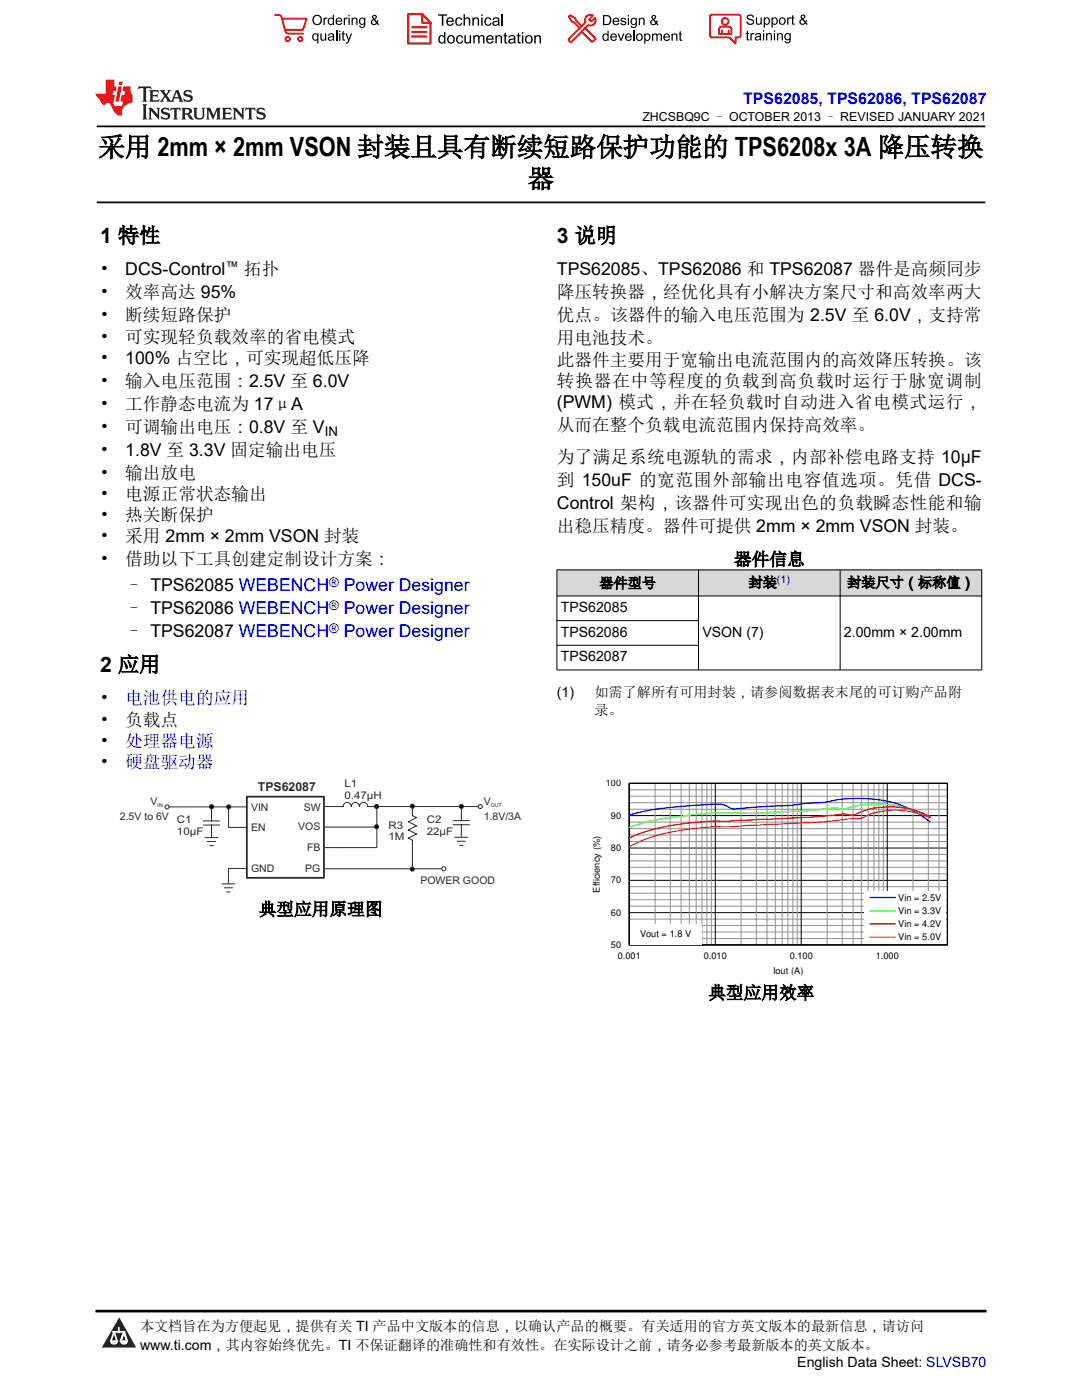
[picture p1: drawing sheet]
<svg xmlns="http://www.w3.org/2000/svg" width="216mm" height="279mm" viewBox="0 0 216 279" stroke-linecap="round" stroke-linejoin="round" font-family="sans-serif">
<path d="M19.3 25.2h177.3M19.3 40.4h177.3" fill="none" stroke="#000" stroke-width=".35"/>
<g fill="#d8d8d8">
<path d="M111.1 113.7h84.8v5.2h-84.8z" fill-rule="evenodd"/>
<path d="M111.2 113.8h28.1v5.1h-28.1z" fill-rule="evenodd"/>
<path d="M139.4 113.8h28.2v5.1h-28.2z" fill-rule="evenodd"/>
<path d="M167.7 113.8h28.1v5.1h-28.1z" fill-rule="evenodd"/>
</g>
<path d="M111.1 113.7h84.9M111.1 118.9h84.9M111.1 113.7v20.1M139.4 113.7v20.1M167.6 113.7v20.1M195.9 113.7v20.1M111.1 123.9h28.3M111.1 133.7h84.9M111.1 128.8h28.3" fill="none" stroke="#000" stroke-width=".2"/>
<path d="M49.3 159h15.3v16.2h-15.3z" fill-rule="evenodd" fill="#fff"/>
<path d="M49.3 159h15.3v16.2h-15.3z" fill="none" stroke="#2b292a" stroke-width=".35"/>
<g fill="none" stroke="#2b292a" stroke-width=".2">
<path d="M33.7 161h15.6M40.6 163.8h3.2M40.6 164.7h3.2M40.9 167.2h2.6M41.4 167.9h1.6M41.9 168.8h.7M42.2 161.4v2.4M42.2 164.7v2.4M44.3 176.4h2.6M44.8 177.2h1.6M45.2 178h.7M45.6 161v4.1h3.7"/>
<path d="M49.2 173.3h-3.6v3.1M64.8 161h3.7a.82 .82 0 0 1 .8-.9 .82 .82 0 0 1 .8 .9 .82 .82 0 0 1 .8-.9 .82 .82 0 0 1 .8 .9 .82 .82 0 0 1 .9-.9 .82 .82 0 0 1 .8 .9h22M64.8 165.1h10.3M64.8 173.4h23.4M75.2 160.9v8.3h-10.4M82.3 161.1v1.7l.8 .4-1.6 .8 1.6 .8-1.6 .8 1.6 .9-1.6 .8 .8 .4v5.7M90.4 163.8h3.3M90.4 164.6h3.3M90.8 167.1h2.5M91.2 167.9h1.7M91.7 168.7h.7M92.1 161.3v2.5"/>
<path d="M92.1 164.6v2.5"/>
<circle cx="33.3" cy="161" r=".41"/>
<circle cx="42.2" cy="161" r=".41"/>
<circle cx="45.6" cy="161" r=".41"/>
<circle cx="75.1" cy="165" r=".41"/>
<circle cx="75.1" cy="161" r=".41"/>
<circle cx="82.3" cy="173.4" r=".41"/>
<circle cx="82.3" cy="160.9" r=".41"/>
<circle cx="88.5" cy="173.4" r=".41"/>
<circle cx="92.1" cy="160.9" r=".41"/>
<circle cx="95.8" cy="161" r=".41"/>
</g>
<g fill="#000">
<circle cx="42.2" cy="161" r=".41"/>
<circle cx="45.6" cy="161" r=".41"/>
<circle cx="75.1" cy="165" r=".41"/>
<circle cx="75.1" cy="161" r=".41"/>
<circle cx="82.3" cy="173.4" r=".41"/>
<circle cx="82.3" cy="160.9" r=".41"/>
<circle cx="92.1" cy="160.9" r=".41"/>
</g>
<g fill="none" stroke="#919191" stroke-width=".2">
<path d="M125.6 158.9h63.4M125.6 157.6h63.4M130.7 156.3v32.3M133.7 156.3v32.3M135.9 156.3v32.3M137.6 156.3v32.3M138.9 156.3v32.3M140.1 156.3v32.3M141 156.3v32.3M141.9 156.3v32.3M147.9 156.3v32.3M150.9 156.3v32.3"/>
<path d="M153 156.3v32.3M154.7 156.3v32.3M156.1 156.3v32.3M157.2 156.3v32.3M158.2 156.3v32.3M159.1 156.3v32.3M165 156.3v32.3M168.1 156.3v32.3M170.2 156.3v32.3M171.9 156.3v32.3M173.2 156.3v32.3M174.4 156.3v32.3"/>
<path d="M175.4 156.3v32.3M176.3 156.3v32.3M182.2 156.3v32.3M185.2 156.3v32.3M187.4 156.3v32.3M189 156.3v32.3M125.6 179.6h63.4M125.6 178.3h63.4M125.6 177h63.4M125.6 174.4h63.4M125.6 173.1h63.4M125.6 171.8h63.4"/>
<path d="M125.6 170.5h63.4M125.6 167.9h63.4M125.6 166.6h63.4M125.6 165.4h63.4M125.6 164.1h63.4M125.6 161.5h63.4M125.6 160.2h63.4M125.6 187.3h63.4M125.6 186h63.4M125.6 184.7h63.4M125.6 183.4h63.4M125.6 180.8h63.4"/>
</g>
<path d="M125.6 156.3h63.4M142.7 156.3v32.3M159.9 156.3v32.3M177 156.3v32.3M125.6 175.7h63.4M125.6 169.2h63.4M125.6 162.8h63.4M125.6 182.1h63.4" fill="none" stroke="#000" stroke-width=".2"/>
<path d="M125.6 156.3h63.4v32.3h-63.4zM125.6 156.3v32.3h63.4" fill="none" stroke="#000" stroke-width=".25"/>
<path d="M125.5 162.7l.1-.1a80.7 80.7 0 0 1 16.7-2.1 4.8 4.8 0 0 1 3.5 .8l.8 .2 7.3-.6a46.3 46.3 0 0 0 7.7-.6l2.6-.2a28.6 28.6 0 0 1 15.9 .7 20.8 20.8 0 0 1 5.5 3.2" fill="none" stroke="#00f" stroke-width=".25"/>
<path d="M185.6 163.2a21.5 21.5 0 0 0-17.1-1.7 27.6 27.6 0 0 0-6.5 .2l-8.1 .4a53.2 53.2 0 0 1-8.2 .1l-3.4 .1-9 .9-4.3 .9-3.5 1.1" fill="none" stroke="#01ff00" stroke-width=".25"/>
<path d="M185.6 163a17.3 17.3 0 0 0-15.4-.3 8.7 8.7 0 0 0-4.3 0l-4.3 .4-8.2 .4-8.5 .4h-3l-5.6 .5-4.7 .8a27.2 27.2 0 0 0-6.1 2.1" fill="none" stroke="#f00" stroke-width=".25"/>
<path d="M185.6 163.2a16 16 0 0 0-12.7-.4l-.3 .2a9.1 9.1 0 0 1-3.3 .4l-6 .7-13.7 .6a44 44 0 0 1-7.3 .3l-5.6 .6-4.3 .8a26.1 26.1 0 0 0-6.9 2.6" fill="none" stroke="#ff6500" stroke-width=".25"/>
<path d="M172.5 177.8h16.3v10.5h-16.3z" fill-rule="evenodd" fill="#fff"/>
<path d="M173.6 179.1h5.1" fill="none" stroke="#00f" stroke-width=".25"/>
<path d="M173.6 181.8h5.1" fill="none" stroke="#01ff00" stroke-width=".25"/>
<path d="M173.6 184.4h5.1" fill="none" stroke="#f00" stroke-width=".25"/>
<path d="M173.6 187h5.1" fill="none" stroke="#ff6500" stroke-width=".25"/>
<path d="M111.9 155.6h80v39.1h-80z" fill="none" stroke="#fefefe" stroke-width=".2" stroke-dasharray=".3 .1" stroke-linecap="butt"/>
<g fill="#fff">
<path d="M125.8 184.4h14.2v4h-14.2z" fill-rule="evenodd"/>
<path d="M0 0h215.9v23.8h-215.9z" fill-rule="evenodd"/>
</g>
<path d="M27.7 17.3l-.2 .6 .5-.3h.6v.1v2.2l-.2 .4h1l-.2-.4v-2.2v-.1h.5l.5 .3-.1-.6zM29.8 18l.2 .4v1.5l-.2 .4h1.9l.1-.6a1.08 1.08 0 0 1-1.3 .2v-.7h.6l.4 .2v-.6l-.4 .2h-.6v-.6l.2-.1a1 1 0 0 1 1 .2l-.1-.5zM31.8 18l1 1.1-1 1.2h.9l-.2-.2 .4-.7 .5 .7-.2 .2h1.6l-.2-.2 .1-.4h1l.1 .4-.1 .2h.9l-.2-.3-.8-2h-.5l-1 2.2-.8-1.1 .9-1.1h-.8l.2 .2-.5 .6-.3-.6 .1-.2zM35.2 18.4l.4 1h-.8zM36.8 18.1a.65 .65 0 0 0-.2 .7 .65 .65 0 0 0 .6 .5l.7 .1 .1 .3a.79 .79 0 0 1-.7 .4 .79 .79 0 0 1-.7-.5l.1 .7 .2-.1a.93 .93 0 0 0 1.1 .1 .93 .93 0 0 0 .4-1 1.46 1.46 0 0 0-1.2-.6l-.1-.3a1.09 1.09 0 0 1 1.2 .2l-.2-.6-.1 .1-.6-.2zM28.4 20.8l.2 .4v2.3l-.2 .3h1l-.2-.3v-2.3l.2-.4zM29.6 21.5l.2 .4v1.6l-.2 .3h.8l-.3-.3v-1.4l1.7 1.8v-2l.2-.4h-.8l.2 .2 .1 1.1-1.2-1.3zM32.3 21.7a.65 .65 0 0 0-.2 .7 .65 .65 0 0 0 .7 .4l.6 .2 .1 .2a.79 .79 0 0 1-.7 .4 .79 .79 0 0 1-.7-.5l.1 .7 .2-.1a.93 .93 0 0 0 1.1 .1 .93 .93 0 0 0 .4-.9 1.46 1.46 0 0 0-1.2-.6l-.1-.4a1.09 1.09 0 0 1 1.2 .2l-.2-.6-.1 .1-.6-.1zM34.1 21.5l-.1 .7a.63 .63 0 0 1 .7-.4l.1 1.7-.3 .3h1l-.2-.3v-1.7a.66 .66 0 0 1 .8 .4l-.1-.7zM36.2 21.5l.2 .4v1.6l-.2 .3h.9l-.2-.2v-.7h.5l.1 .2a.79 .79 0 0 0 1.2 .6l-1-.9a.61 .61 0 0 0 .6-.6 .61 .61 0 0 0-.5-.6zM36.9 21.8h.2a.47 .47 0 0 1 .5 .1 .47 .47 0 0 1 .1 .5l-.2 .2h-.6zM38.5 21.5l.2 .2a2.27 2.27 0 0 0 .4 2 1.04 1.04 0 0 0 1.7-.7v-1.3l.2-.2h-.8l.2 .4v1.1a.6 .6 0 0 1-.6 .6 .6 .6 0 0 1-.6-.6v-1.1l.3-.4zM41.1 21.5l.2 .4v1.6l-.2 .3h.7l-.2-.3v-1.5l.9 1.9 .8-1.9v1.5l-.2 .3h1l-.3-.3v-1.6l.3-.4h-.8l-.7 1.5-.7-1.5zM44.3 21.5l.2 .4v1.6l-.2 .3h1.9l.1-.5a1.09 1.09 0 0 1-1.3 .1v-.6h.6l.4 .1v-.6l-.4 .2h-.6v-.6l.2-.1a1.01 1.01 0 0 1 1 .3l-.1-.6zM46.4 21.5l.3 .4v1.6l-.3 .3h.8l-.2-.3v-1.4l1.6 1.8v-2l.2-.4h-.7l.2 .2v1.1l-1.2-1.3zM49 21.5l-.1 .7a.63 .63 0 0 1 .8-.4v1.7l-.3 .3h1l-.2-.3v-1.7a.66 .66 0 0 1 .8 .4l-.1-.7zM51.4 21.7a.65 .65 0 0 0-.2 .7 .65 .65 0 0 0 .6 .4l.6 .2 .2 .2a.79 .79 0 0 1-.8 .4 .79 .79 0 0 1-.6-.5l.1 .7 .2-.1a.93 .93 0 0 0 1 .1 .93 .93 0 0 0 .5-.9 1.46 1.46 0 0 0-1.3-.6l-.1-.4a1.09 1.09 0 0 1 1.3 .2l-.2-.6-.2 .1-.5-.1z" fill="#231f20"/>
<path d="M21.1 15.9v2.8h-2.1l.1 .3 .9 1a.95 .95 0 0 0 .9 .9 .59 .59 0 0 1 .6-.4 .59 .59 0 0 1 .5 .4l.4 .8a1.59 1.59 0 0 0 2.1 1.3 1.61 1.61 0 0 1 1-2.2l1-.4-.1-1.5a1.59 1.59 0 0 1-.4-1.6h-1.4l-.2 .9h.5l-.1 .8h-.5l-.2 1v.2l.4 .1-.2 .9h-.6a.73 .73 0 0 1-1.1-.7l.3-1.5h-.5l.2-.8h.5l.2-.9h-.5v-1.4zM23.6 17.3l-.6 3h.7l.6-3zM23.8 16.3l-.1 .7h.7l.1-.7z" fill="#ed1c24"/>
<g fill="#000">
<path d="M62.3 4a1 1 0 0 1 2 0 1 1 0 0 1-2 0zM62.8 3.4a.78 .78 0 0 0-.1 1.1 .78 .78 0 0 0 1.1 .1 .78 .78 0 0 0 .1-1.1 .78 .78 0 0 0-1.1-.1z" fill-rule="evenodd"/>
<path d="M62.5 6.8l.4-.2 .4 .3v-.2h.2v2h-.2v-.7a.68 .68 0 0 1-.9-.1 .68 .68 0 0 1 0-.9zM62.6 7a.51 .51 0 0 0-.1 .6 .51 .51 0 0 0 .7 .2 .51 .51 0 0 0 .1-.7 .51 .51 0 0 0-.7-.1z" fill-rule="evenodd"/>
<path d="M64.5 3.5h.3v.3l.1-.3h.3l.1 .1-.1 .2a.32 .32 0 0 0-.3 0 .32 .32 0 0 0-.1 .4v.8h-.3z" fill-rule="evenodd"/>
<path d="M63.9 6.7h.3v.8a.36 .36 0 0 0 .3 .4 .36 .36 0 0 0 .4-.5v-.7h.2v1.4h-.2v-.2a.51 .51 0 0 1-.6 .2 .51 .51 0 0 1-.4-.5z" fill-rule="evenodd"/>
<path d="M65.6 3.7l.4-.2 .4 .2v-.7h.3v2h-.3v-.2a.7 .7 0 0 1-1-.1 .7 .7 0 0 1 .2-1zM65.8 3.8a.51 .51 0 0 0-.1 .7 .51 .51 0 0 0 .6 .2 .51 .51 0 0 0 .1-.7 .51 .51 0 0 0-.6-.2z" fill-rule="evenodd"/>
<path d="M65.6 6.8a.66 .66 0 0 1 .8-.1 .66 .66 0 0 1 .3 .8v.6h-.2l-.1-.2a.52 .52 0 0 1-.7 .2 .52 .52 0 0 1-.2-.6l.3-.2a.42 .42 0 0 0 .6-.3l-.3-.2-.3 .1-.1 .2h-.3zM65.7 7.6a.35 .35 0 0 0 .3 .4 .35 .35 0 0 0 .4-.4v-.2z" fill-rule="evenodd"/>
<path d="M67.7 6.1h.2v.3h-.2zM67.7 6.7h.2v1.4h-.2z" fill-rule="evenodd"/>
<path d="M67.1 3.7a.68 .68 0 0 1 .9-.1 .68 .68 0 0 1 .3 .7h-1.1a.42 .42 0 0 0 .3 .5 .42 .42 0 0 0 .5-.3h.3a.73 .73 0 0 1-1.1 .4 .73 .73 0 0 1-.1-1.2zM67.4 3.8l-.2 .3h.8l-.2-.4z" fill-rule="evenodd"/>
<path d="M68.6 3.5h.2v.3l.2-.3h.3l.1 .1-.1 .2a.32 .32 0 0 0-.4 0 .32 .32 0 0 0-.1 .4v.8h-.2z" fill-rule="evenodd"/>
<path d="M68.3 6.3l.3-.1v.5h.2v.1h-.2v.9l.3 .4a.36 .36 0 0 1-.4 0 .36 .36 0 0 1-.2-.4v-.9h-.1v-.1h.1z" fill-rule="evenodd"/>
<path d="M68.9 6.7h.3l.4 1.1 .4-1.1h.3l-.6 1.4a.51 .51 0 0 1-.6 .6l-.1-.3h.3l.2-.3z" fill-rule="evenodd"/>
<path d="M69.5 3h.3v.3h-.3zM69.5 3.5h.3v1.5h-.3z" fill-rule="evenodd"/>
<path d="M70.2 3.5h.2v.2a.52 .52 0 0 1 .6-.2 .52 .52 0 0 1 .3 .6v.9h-.2v-.9a.34 .34 0 0 0-.3-.4 .34 .34 0 0 0-.4 .3v1h-.2z" fill-rule="evenodd"/>
<path d="M71.8 3.7l.4-.2 .5 .2v-.2h.2v1.3a.64 .64 0 0 1-.5 .8 .64 .64 0 0 1-.7-.5h.2a.41 .41 0 0 0 .5 .2 .41 .41 0 0 0 .2-.5 .69 .69 0 0 1-.9-.1 .69 .69 0 0 1 .1-1zM72 3.8a.5 .5 0 0 0-.1 .7 .5 .5 0 0 0 .7 .1 .5 .5 0 0 0 .1-.6 .5 .5 0 0 0-.7-.2z" fill-rule="evenodd"/>
<path d="M74.4 3.1a.47 .47 0 0 1 .7 .1 .47 .47 0 0 1-.3 .7l.4 .4 .1-.3 .2 .1-.1 .4 .3 .3-.2 .2-.3-.3a.63 .63 0 0 1-1 .1 .63 .63 0 0 1 .3-1l-.3-.4zM74.5 3.4a.27 .27 0 0 0 .5 0 .27 .27 0 0 0-.5 0zM74.4 4.1a.4 .4 0 0 0 0 .6 .4 .4 0 0 0 .6-.1l-.4-.6z" fill-rule="evenodd"/>
<path d="M87.4 2.9h1.8v.2h-.7v2h-.3v-2h-.8z" fill-rule="evenodd"/>
<path d="M87.6 7.2l.5-.2 .5 .2v-.8h.3v2.3h-.3v-.2a.76 .76 0 0 1-1-.1 .76 .76 0 0 1-.1-1zM87.9 7.4a.58 .58 0 0 0-.2 .7 .58 .58 0 0 0 .8 .2 .58 .58 0 0 0 .1-.7 .58 .58 0 0 0-.7-.2z" fill-rule="evenodd"/>
<path d="M89.5 7.2a.81 .81 0 0 1 1.1 .1 .81 .81 0 0 1-.2 1.2 .81 .81 0 0 1-1.1-.2l-.1-.7zM89.6 7.4a.57 .57 0 0 0 0 .8 .57 .57 0 0 0 .8 0 .57 .57 0 0 0 0-.7 .57 .57 0 0 0-.8-.1z" fill-rule="evenodd"/>
<path d="M89.3 3.7a.77 .77 0 0 1 .9-.2 .77 .77 0 0 1 .4 .9h-1.3a.48 .48 0 0 0 .4 .5 .48 .48 0 0 0 .6-.3h.3a.83 .83 0 0 1-1.3 .4 .83 .83 0 0 1 0-1.3zM89.5 3.8l-.2 .4h1l-.3-.5z" fill-rule="evenodd"/>
<path d="M91 3.7a.7 .7 0 0 1 1.2 .3h-.2a.45 .45 0 0 0-.6-.3 .45 .45 0 0 0-.3 .6 .45 .45 0 0 0 .3 .6 .45 .45 0 0 0 .6-.4l.3 .1a.76 .76 0 0 1-1.1 .5 .76 .76 0 0 1-.3-1.1z" fill-rule="evenodd"/>
<path d="M91.2 7.2a.7 .7 0 0 1 1.2 .3l-.3 .1a.45 .45 0 0 0-.5-.4 .45 .45 0 0 0-.3 .7 .45 .45 0 0 0 .3 .6 .45 .45 0 0 0 .6-.4h.2a.76 .76 0 0 1-1 .5 .76 .76 0 0 1-.4-1.1z" fill-rule="evenodd"/>
<path d="M92.5 2.9h.3v.8a.59 .59 0 0 1 .7-.2 .59 .59 0 0 1 .3 .6v1h-.2v-1a.4 .4 0 0 0-.5-.4 .4 .4 0 0 0-.3 .5v.9h-.3z" fill-rule="evenodd"/>
<path d="M92.7 7h.2v.9a.41 .41 0 0 0 .5 .6 .41 .41 0 0 0 .3-.6v-.9h.3v1.7h-.3v-.3a.58 .58 0 0 1-.7 .3 .58 .58 0 0 1-.3-.7z" fill-rule="evenodd"/>
<path d="M94.3 3.5h.2v.2a.59 .59 0 0 1 .7-.2 .59 .59 0 0 1 .4 .6v1h-.3v-1a.41 .41 0 0 0-.4-.4 .41 .41 0 0 0-.4 .5v.9h-.2z" fill-rule="evenodd"/>
<path d="M94.4 7h.3v.3a.56 .56 0 0 1 1 0 .54 .54 0 0 1 .6-.3 .54 .54 0 0 1 .4 .5v1.2h-.3v-1.1a.34 .34 0 0 0-.3-.4 .34 .34 0 0 0-.4 .3v1.2h-.3v-1.1a.38 .38 0 0 0-.5-.3 .38 .38 0 0 0-.2 .5v.9h-.3z" fill-rule="evenodd"/>
<path d="M96 2.9h.3v.3h-.3zM96 3.5h.3v1.6h-.3z" fill-rule="evenodd"/>
<path d="M96.8 3.7a.7 .7 0 0 1 1.3 .3h-.3a.45 .45 0 0 0-.6-.3 .45 .45 0 0 0-.3 .6 .45 .45 0 0 0 .3 .6 .45 .45 0 0 0 .6-.4l.3 .1a.76 .76 0 0 1-1.1 .5 .76 .76 0 0 1-.3-1.1z" fill-rule="evenodd"/>
<path d="M97.2 7.2a.77 .77 0 0 1 .9-.1 .77 .77 0 0 1 .4 .8h-1.2a.48 .48 0 0 0 .3 .6 .48 .48 0 0 0 .6-.4l.3 .1a.83 .83 0 0 1-1.3 .3 .83 .83 0 0 1 0-1.3zM97.4 7.4l-.1 .3h.9l-.2-.4z" fill-rule="evenodd"/>
<path d="M98.8 7h.3v.3a.59 .59 0 0 1 .7-.3 .59 .59 0 0 1 .4 .7v1h-.3v-1a.41 .41 0 0 0-.5-.5 .41 .41 0 0 0-.3 .6v.9h-.3z" fill-rule="evenodd"/>
<path d="M98.4 3.7a.74 .74 0 0 1 1-.2 .74 .74 0 0 1 .3 .9v.7h-.3v-.2a.59 .59 0 0 1-.8 .3 .59 .59 0 0 1-.3-.8l1.1-.3a.42 .42 0 0 0-.4-.4 .42 .42 0 0 0-.5 .3h-.2zM98.6 4.5a.36 .36 0 0 0 .2 .5 .36 .36 0 0 0 .5-.2l.1-.5z" fill-rule="evenodd"/>
<path d="M100.7 6.6l.2-.1v.5h.3v.2h-.3v1l.1 .2h.2l.1 .3a.41 .41 0 0 1-.5-.1 .41 .41 0 0 1-.1-.4v-1h-.2v-.2h.2z" fill-rule="evenodd"/>
<path d="M101.6 7.2a.74 .74 0 0 1 .9-.2 .74 .74 0 0 1 .3 1l.1 .7h-.3v-.2a.59 .59 0 0 1-.8 .2 .59 .59 0 0 1-.3-.8l1-.3a.42 .42 0 0 0-.3-.4 .42 .42 0 0 0-.5 .3h-.3zM101.8 8.1a.36 .36 0 0 0 .1 .5 .36 .36 0 0 0 .5-.3l.2-.4z" fill-rule="evenodd"/>
<path d="M103.3 6.6l.3-.1v.5h.3v.2h-.3v1l.1 .2h.2v.3a.41 .41 0 0 1-.5-.1 .41 .41 0 0 1-.1-.4v-1h-.2v-.2h.2z" fill-rule="evenodd"/>
<path d="M104.1 6.4h.3v.3h-.3zM104.1 7h.3v1.7h-.3z" fill-rule="evenodd"/>
<path d="M105 7.2a.81 .81 0 0 1 1.1 .1 .81 .81 0 0 1-.1 1.2 .81 .81 0 0 1-1.2-.2v-.7zM105.2 7.4a.57 .57 0 0 0-.1 .8 .57 .57 0 0 0 .8 0 .57 .57 0 0 0 0-.7 .57 .57 0 0 0-.7-.1z" fill-rule="evenodd"/>
<path d="M106.6 7h.3v.3a.59 .59 0 0 1 .7-.3 .59 .59 0 0 1 .4 .7v1h-.3v-1a.41 .41 0 0 0-.5-.5 .41 .41 0 0 0-.3 .6v.9h-.3z" fill-rule="evenodd"/>
<path d="M120.3 3h.7a1 1 0 0 1 1 1 1 1 0 0 1-1 1h-.7zM120.6 3.2v1.6h.4a.77 .77 0 0 0 .7-.8 .77 .77 0 0 0-.7-.8z" fill-rule="evenodd"/>
<path d="M120.4 6.9l.4-.2 .4 .2v-.8h.3v2h-.3v-.1a.7 .7 0 0 1-.9-.2 .7 .7 0 0 1 .1-.9zM120.6 7a.51 .51 0 0 0-.1 .7 .51 .51 0 0 0 .6 .1 .51 .51 0 0 0 .1-.6 .51 .51 0 0 0-.6-.2z" fill-rule="evenodd"/>
<path d="M122 6.9a.68 .68 0 0 1 .8-.2 .68 .68 0 0 1 .3 .8h-1.1a.42 .42 0 0 0 .3 .5 .42 .42 0 0 0 .5-.3h.3a.73 .73 0 0 1-1.1 .3 .73 .73 0 0 1 0-1.1zM122.2 7l-.2 .3h.8l-.2-.4z" fill-rule="evenodd"/>
<path d="M122.4 3.7a.68 .68 0 0 1 .8-.1 .68 .68 0 0 1 .4 .8h-1.1a.42 .42 0 0 0 .3 .4 .42 .42 0 0 0 .5-.3l.3 .1a.73 .73 0 0 1-1.2 .3 .73 .73 0 0 1 0-1.2zM122.6 3.8l-.1 .3h.8l-.2-.3z" fill-rule="evenodd"/>
<path d="M123.9 3.7l.1-.1a.62 .62 0 0 1 .9 .3l-.2 .1a.29 .29 0 0 0-.3-.3 .29 .29 0 0 0-.3 .3l.1 .1a.58 .58 0 0 1 .6 .1 .58 .58 0 0 1 .1 .6 .67 .67 0 0 1-1.1-.2l.2-.1a.33 .33 0 0 0 .4 .4 .33 .33 0 0 0 .3-.4 .71 .71 0 0 1-.9-.6z" fill-rule="evenodd"/>
<path d="M123.3 6.7h.2l.4 1.2 .4-1.2h.3l-.6 1.4h-.2z" fill-rule="evenodd"/>
<path d="M125.3 3h.2v.3h-.2zM125.3 3.6h.2v1.4h-.2z" fill-rule="evenodd"/>
<path d="M124.9 6.9a.68 .68 0 0 1 .8-.2 .68 .68 0 0 1 .4 .8h-1.1a.42 .42 0 0 0 .3 .5 .42 .42 0 0 0 .5-.3h.3a.73 .73 0 0 1-1.2 .3 .73 .73 0 0 1 0-1.1zM125.1 7l-.1 .3h.8l-.2-.4z" fill-rule="evenodd"/>
<path d="M126 3.7l.4-.2 .4 .2v-.1h.3v1.2a.64 .64 0 0 1-.5 .8 .64 .64 0 0 1-.8-.5l.3 .1a.41 .41 0 0 0 .5 .2 .41 .41 0 0 0 .2-.6 .69 .69 0 0 1-.9-.1 .69 .69 0 0 1 .1-1zM126.2 3.9a.5 .5 0 0 0-.1 .6 .5 .5 0 0 0 .6 .2 .5 .5 0 0 0 .2-.7 .5 .5 0 0 0-.7-.1z" fill-rule="evenodd"/>
<path d="M126.9 7.4a.73 .73 0 0 1 1.4 0 .73 .73 0 0 1-1.4 0zM127.3 7a.5 .5 0 0 0-.1 .7 .5 .5 0 0 0 .7 0 .5 .5 0 0 0 0-.6 .5 .5 0 0 0-.6-.1z" fill-rule="evenodd"/>
<path d="M127.5 3.6h.2v.2a.52 .52 0 0 1 .6-.3 .52 .52 0 0 1 .3 .6v.9h-.2v-.9a.34 .34 0 0 0-.3-.4 .34 .34 0 0 0-.4 .3v1h-.2z" fill-rule="evenodd"/>
<path d="M128.5 6.7h.3v.2a.67 .67 0 0 1 .9 0 .67 .67 0 0 1 0 .9 .55 .55 0 0 1-.9 .2v.7h-.3zM128.9 7a.5 .5 0 0 0-.1 .7 .5 .5 0 0 0 .6 .1 .5 .5 0 0 0 .2-.6 .5 .5 0 0 0-.7-.2z" fill-rule="evenodd"/>
<path d="M130.1 6.7h.2v.2a.49 .49 0 0 1 .9 0l.4-.2a.42 .42 0 0 1 .5 .4v1h-.3v-.9a.3 .3 0 0 0-.2-.3 .3 .3 0 0 0-.4 .2v1h-.2v-.9a.33 .33 0 0 0-.5-.3 .33 .33 0 0 0-.2 .5v.7h-.2z" fill-rule="evenodd"/>
<path d="M130.1 3.1a.47 .47 0 0 1 .8 .1 .47 .47 0 0 1-.3 .7l.3 .4 .1-.2h.3l-.2 .5 .3 .3-.2 .2-.3-.3a.63 .63 0 0 1-1 .1 .63 .63 0 0 1 .3-1l-.2-.5zM130.2 3.5a.27 .27 0 0 0 .5 0 .27 .27 0 0 0-.5 0zM130.2 4.1a.4 .4 0 0 0 0 .7 .4 .4 0 0 0 .6-.2l-.5-.6z" fill-rule="evenodd"/>
<path d="M132.5 6.9a.68 .68 0 0 1 .9-.2 .68 .68 0 0 1 .3 .8h-1.1a.42 .42 0 0 0 .3 .5 .42 .42 0 0 0 .5-.3h.3a.73 .73 0 0 1-1.1 .3 .73 .73 0 0 1-.1-1.1zM132.7 7l-.1 .3h.8l-.2-.4z" fill-rule="evenodd"/>
<path d="M134 6.7h.2v.2a.52 .52 0 0 1 .6-.2 .52 .52 0 0 1 .4 .6v.8h-.3v-.8a.34 .34 0 0 0-.2-.4 .34 .34 0 0 0-.4 .2l-.1 1h-.2z" fill-rule="evenodd"/>
<path d="M135.6 6.3l.2-.1v.5h.3v.2h-.3v.8l.3 .4a.36 .36 0 0 1-.4 0 .36 .36 0 0 1-.1-.4v-.8h-.2v-.2h.2z" fill-rule="evenodd"/>
<path d="M149.2 3a.8 .8 0 0 1 1.2 .5h-.2a.44 .44 0 0 0-.5-.4 .44 .44 0 0 0-.4 .5l.2 .1a.9 .9 0 0 1 1 .8 .84 .84 0 0 1-.9 .5 .84 .84 0 0 1-.7-.7h.3a.52 .52 0 0 0 .5 .5 .52 .52 0 0 0 .5-.6l-.2-.1a.85 .85 0 0 1-1-.8z" fill-rule="evenodd"/>
<path d="M149 6.3l.3-.2v.5h.2v.2h-.2v.9l.2 .4a.36 .36 0 0 1-.4-.1 .36 .36 0 0 1-.1-.4v-.8h-.2v-.2h.2z" fill-rule="evenodd"/>
<path d="M149.7 6.6h.3v.2l.1-.2h.3l.1 .1-.1 .2a.32 .32 0 0 0-.3 0 .32 .32 0 0 0-.1 .4v.8h-.3z" fill-rule="evenodd"/>
<path d="M150.7 6.8a.66 .66 0 0 1 .9-.2 .66 .66 0 0 1 .3 .9v.6h-.2l-.1-.2a.52 .52 0 0 1-.7 .2 .52 .52 0 0 1-.2-.7l.2-.1a.42 .42 0 0 0 .7-.3l-.3-.2h-.3l-.1 .3-.3-.1zM150.9 7.5a.35 .35 0 0 0 .3 .5 .35 .35 0 0 0 .4-.4v-.3z" fill-rule="evenodd"/>
<path d="M150.8 3.5h.3v.8a.36 .36 0 0 0 .3 .5 .36 .36 0 0 0 .4-.5v-.8h.2v1.4h-.2v-.2a.51 .51 0 0 1-.6 .3 .51 .51 0 0 1-.4-.6z" fill-rule="evenodd"/>
<path d="M152.2 6.1h.3v.2h-.3zM152.2 6.6h.3v1.5h-.3z" fill-rule="evenodd"/>
<path d="M152.4 3.5h.2v.2a.67 .67 0 0 1 .9 0 .67 .67 0 0 1 .1 .9 .55 .55 0 0 1-1 .2v.7h-.2zM152.7 3.8a.5 .5 0 0 0-.1 .7 .5 .5 0 0 0 .7 .1 .5 .5 0 0 0 .1-.6 .5 .5 0 0 0-.7-.2z" fill-rule="evenodd"/>
<path d="M152.9 6.6h.2v.2a.52 .52 0 0 1 .6-.2 .52 .52 0 0 1 .3 .6v.9h-.2v-.9a.34 .34 0 0 0-.3-.4 .34 .34 0 0 0-.4 .2v1.1h-.2z" fill-rule="evenodd"/>
<path d="M153.9 3.5h.3v.2a.67 .67 0 0 1 .9 0 .67 .67 0 0 1 0 .9 .55 .55 0 0 1-.9 .2v.7h-.3zM154.3 3.8a.5 .5 0 0 0-.1 .7 .5 .5 0 0 0 .6 .1 .5 .5 0 0 0 .2-.6 .5 .5 0 0 0-.7-.2z" fill-rule="evenodd"/>
<path d="M154.4 6.1h.3v.2h-.3zM154.4 6.6h.3v1.5h-.3z" fill-rule="evenodd"/>
<path d="M155 6.6h.3v.2a.52 .52 0 0 1 .6-.2 .52 .52 0 0 1 .3 .6v.9h-.2v-.9a.34 .34 0 0 0-.3-.4 .34 .34 0 0 0-.4 .2v1.1h-.3z" fill-rule="evenodd"/>
<path d="M155.4 4.2a.75 .75 0 0 1 1.5 0 .75 .75 0 0 1-1.5 0zM155.8 3.8a.5 .5 0 0 0-.1 .7 .5 .5 0 0 0 .8 0 .5 .5 0 0 0 0-.7 .5 .5 0 0 0-.7 0z" fill-rule="evenodd"/>
<path d="M156.7 6.8l.4-.2 .5 .2v-.2h.2v1.3a.64 .64 0 0 1-.5 .7 .64 .64 0 0 1-.8-.4h.3a.41 .41 0 0 0 .5 .2 .41 .41 0 0 0 .2-.5 .69 .69 0 0 1-.9-.1 .69 .69 0 0 1 .1-1zM156.9 6.9a.5 .5 0 0 0-.1 .7 .5 .5 0 0 0 .6 .1 .5 .5 0 0 0 .2-.7 .5 .5 0 0 0-.7-.1z" fill-rule="evenodd"/>
<path d="M157.1 3.5h.2v.2l.1-.2h.3h.2l-.1 .3a.32 .32 0 0 0-.4 0 .32 .32 0 0 0-.1 .4v.7h-.2z" fill-rule="evenodd"/>
<path d="M158 3.1l.3-.1v.5h.2v.2h-.2v.8l.3 .4a.36 .36 0 0 1-.4 0 .36 .36 0 0 1-.2-.4v-.8h-.1v-.2h.1z" fill-rule="evenodd"/>
<path d="M159.9 3a.47 .47 0 0 1 .7 .1 .47 .47 0 0 1-.3 .7l.4 .5 .1-.3h.2l-.1 .5 .3 .3-.2 .2-.3-.3a.63 .63 0 0 1-1 .1 .63 .63 0 0 1 .3-1l-.3-.5zM160 3.4a.27 .27 0 0 0 .5 0 .27 .27 0 0 0-.5 0zM159.9 4.1a.4 .4 0 0 0 0 .6 .4 .4 0 0 0 .6-.2l-.4-.6z" fill-rule="evenodd"/>
</g>
<path d="M67.2 6.1v2M126.5 6.1v2" fill="none" stroke="#000" stroke-width=".25"/>
<g fill="none" stroke="#de0000" stroke-width=".37">
<path d="M54.9 3h.9a1.19 1.19 0 0 1 .6 1.2l.6 2.1a.85 .85 0 0 0 1 .4h2.5M56.3 3.7h4.9l-.7 2.2h-3.6M116.1 5.2l-1.2-1.1-.1-.5-1-.6-.3 .3 .6 1 .5 .2 1.1 1.1M116.8 5.6l1.9 2v.3l-.4 .4h-.3l-1.9-2zM116.8 5.6l.6-.6a1.07 1.07 0 0 0 1.2-.2 1.07 1.07 0 0 0 .1-1.3l-.7 .8-.5-.4 .8-.8a1.07 1.07 0 0 0-1.2 .2 1.07 1.07 0 0 0-.3 1.2l-3.3 3.3v.3l.3 .3h.2l2.1-2.1M141.7 3.1l.4-.2h5.3l.3 .2 .1 3.9-.2 .4-.8 .1v1.2l-1.3-1.2h-3.4l-.4-.2zM143.5 5.6l.5-.3 1.7 .1 .2 .5v.9h-2.4zM144 6.1v.7M145.4 6.1v.7"/>
<circle cx="57.4" cy="7.8" r=".44"/>
<circle cx="59.9" cy="7.8" r=".44"/>
<circle cx="144.7" cy="4.3" r=".67"/>
</g>
<path d="M100.2 2.9v2.2" fill="none" stroke="#000" stroke-width=".28"/>
<path d="M81.4 2.8h2.8v1.7h1.7v4.2h-4.5zM82.3 6.4h2.8M82.3 5.4h2.8M82.3 7.3h2.8M84.2 2.8l1.7 1.7" fill="none" stroke="#de0000" stroke-width=".42"/>
<path d="M0 261.4h215.9v18h-215.9z" fill-rule="evenodd" fill="#fff"/>
<path d="M23.8 262.9l3.4 6h-6.9z" fill="#231f20"/>
<path d="M22.1 267.7h1.3l-.4 .5h-.3a.55 .55 0 0 1-.6-.5z" fill-rule="evenodd" fill="#fff"/>
<path d="M22.1 267.7h1.3l-.4 .5h-.3a.55 .55 0 0 1-.6-.5z" fill="none" stroke="#231f20" stroke-width=".34"/>
<path d="M22.1 267.7h1.3l-.4 .5h-.5zM22.6 265.8h.1M22.6 265.8h2.3zM23.7 265.9h.1M23.7 264.9v1zM24 267.7h.1" fill="none" stroke="#fff" stroke-width=".34"/>
<path d="M24.7 265.8l-.7 1.9z" fill="#fff"/>
<path d="M24.7 265.8l-.7 1.9z" fill="none" stroke="#fff" stroke-width=".34"/>
<path d="M24.7 265.8l.7 1.9z" fill="#fff"/>
<path d="M24.7 265.8l.7 1.9zM25.3 267.7h.1" fill="none" stroke="#fff" stroke-width=".34"/>
<path d="M22.8 265.8l-.7 1.9z" fill="#fff"/>
<path d="M22.8 265.8l-.7 1.9z" fill="none" stroke="#fff" stroke-width=".34"/>
<path d="M22.8 265.8l.6 1.9z" fill="#fff"/>
<path d="M22.8 265.8l.6 1.9z" fill="none" stroke="#fff" stroke-width=".34"/>
<path d="M24.1 267.7h1.3a.65 .65 0 0 1-.6 .5 .65 .65 0 0 1-.7-.5z" fill-rule="evenodd" fill="#fff"/>
<path d="M24.1 267.7h1.3a.65 .65 0 0 1-.6 .5 .65 .65 0 0 1-.7-.5z" fill="none" stroke="#231f20" stroke-width=".34"/>
<path d="M24 267.7h.1M24.1 267.7h1.3l-.4 .5h-.5z" fill="none" stroke="#fff" stroke-width=".34"/>
<path d="M19 261.7h177.8" fill="none" stroke="#000" stroke-width=".53"/>
<g font-size="5.3">
<text x="19.6" y="31.2">采用 2mm × 2mm VSON 封装且具有断续短路保护功能的 TPS6208x 3A 降压转换</text>
<text x="105.3" y="37.5">器</text>
</g>
<g font-size="4.2">
<text x="20" y="48.4">1 特性</text>
<text x="111.1" y="48.4">3 说明</text>
<text x="20" y="134.1">2 应用</text>
</g>
<g font-size="3.5">
<text x="20" y="59.5">•</text>
<text x="20" y="55">•</text>
<text x="25" y="59.5">效率高达 95%</text>
<text x="25" y="55">DCS-Control</text>
<text x="48.6" y="55">拓扑</text>
<text x="111.1" y="55">TPS62085、TPS62086 和 TPS62087 器件是高频同步</text>
<text x="111.1" y="59.5">降压转换器，经优化具有小解决方案尺寸和高效率两大</text>
<text x="20" y="64.1">•</text>
<text x="25" y="64.1">断续短路保护</text>
<text x="111.1" y="64.1">优点。该器件的输入电压范围为 2.5V 至 6.0V，支持常</text>
<text x="20" y="68.4">•</text>
<text x="25" y="68.4">可实现轻负载效率的省电模式</text>
<text x="111.1" y="68.7">用电池技术。</text>
<text x="20" y="72.6">•</text>
<text x="20" y="77.2">•</text>
<text x="25" y="72.6">100% 占空比，可实现超低压降</text>
<text x="25" y="77.2">输入电压范围：2.5V 至 6.0V</text>
<text x="111.1" y="73">此器件主要用于宽输出电流范围内的高效降压转换。该</text>
<text x="111.1" y="77.2">转换器在中等程度的负载到高负载时运行于脉宽调制</text>
<text x="20" y="81.8">•</text>
<text x="25" y="81.8">工作静态电流为 17μA</text>
<text x="111.1" y="81.4">(PWM) 模式，并在轻负载时自动进入省电模式运行，</text>
<text x="20" y="86.4">•</text>
<text x="25" y="86.4">可调输出电压：0.8V 至 V</text>
<text x="111.1" y="86">从而在整个负载电流范围内保持高效率。</text>
<text x="20" y="91">•</text>
<text x="20" y="95.5">•</text>
<text x="25" y="91">1.8V 至 3.3V 固定输出电压</text>
<text x="25" y="95.5">输出放电</text>
<text x="111.1" y="92.4">为了满足系统电源轨的需求，内部补偿电路支持 10µF</text>
<text x="20" y="99.8">•</text>
<text x="25" y="99.8">电源正常状态输出</text>
<text x="111.1" y="101.5">Control 架构，该器件可实现出色的负载瞬态性能和输</text>
<text x="111.1" y="96.9">到 150uF 的宽范围外部输出电容值选项。凭借 DCS-</text>
<text x="20" y="104">•</text>
<text x="25" y="104">热关断保护</text>
<text x="111.1" y="106.1">出稳压精度。器件可提供 2mm × 2mm VSON 封装。</text>
<text x="20" y="108.2">•</text>
<text x="20" y="112.8">•</text>
<text x="25" y="108.2">采用 2mm × 2mm VSON 封装</text>
<text x="25" y="112.8">借助以下工具创建定制设计方案：</text>
<text x="146.5" y="112.8">器件信息</text>
<text x="25" y="117.9">– TPS62085 WEBENCH</text>
<text x="25" y="122.5">– TPS62086 WEBENCH</text>
<text x="25" y="127.1">– TPS62087 WEBENCH</text>
<text x="20" y="140.6">•</text>
<text x="20" y="144.8">•</text>
<text x="20" y="149.1">•</text>
<text x="25" y="144.8">负载点</text>
<text x="20" y="153.3">•</text>
<text x="51.6" y="182.7">典型应用原理图</text>
<text x="141.3" y="199.3">典型应用效率</text>
</g>
<g font-size="3.5" fill="#00f">
<text x="68.6" y="117.9">Power Designer</text>
<text x="68.6" y="122.5">Power Designer</text>
<text x="68.6" y="127.1">Power Designer</text>
<text x="25" y="140.6">电池供电的应用</text>
<text x="25" y="149.1">处理器电源</text>
<text x="25" y="153.3">硬盘驱动器</text>
</g>
<text font-size="3.2" fill="#00f" x="148.3" y="20.8">TPS62085, TPS62086, TPS62087</text>
<g font-size="2.8">
<text x="119.6" y="117.4">器件型号</text>
<text x="149.4" y="117.2">封装</text>
<text x="169.1" y="117.2">封装尺寸（标称值）</text>
<text x="111.9" y="122.1">TPS62085</text>
<text x="111.9" y="127.1">TPS62086</text>
<text x="111.9" y="132">TPS62087</text>
<text x="140.2" y="127.1">VSON (7)</text>
<text x="168.4" y="127.1">2.00mm × 2.00mm</text>
<text x="111.1" y="139.1">(1)</text>
<text x="118.6" y="139.1">如需了解所有可用封装，请参阅数据表末尾的可订购产品附</text>
<text x="118.6" y="142.7">录。</text>
<text x="27.9" y="265.7">本文档旨在为方便起见，提供有关 TI 产品中文版本的信息，以确认产品的概要。有关适用的官方英文版本的最新信息，请访问</text>
<text x="27.9" y="269.4">www.ti.com，其内容始终优先。TI 不保证翻译的准确性和有效性。在实际设计之前，请务必参考最新版本的英文版本。</text>
<text x="159.1" y="272.8">English Data Sheet: SLVSB70</text>
</g>
<g font-size="2.6">
<text x="45" y="54.1">™</text>
<text x="64.8" y="87.1">IN</text>
</g>
<g font-size="2.6" fill="#00f">
<text x="65.7" y="117.1">®</text>
<text x="65.7" y="121.7">®</text>
<text x="65.7" y="126.3">®</text>
</g>
<text font-size="2.5" x="128.2" y="24.2">ZHCSBQ9C – OCTOBER 2013 – REVISED JANUARY 2021</text>
<text font-size="2.4" fill="#2b292a" x="51.5" y="158">TPS62087</text>
<text font-size="2.1" fill="#00f" x="155" y="116.3">(1)</text>
<g font-size="2.1" fill="#2b292a">
<text x="30.1" y="160.6">V</text>
<text x="50.1" y="161.8">VIN</text>
<text x="60.6" y="161.8">SW</text>
<text x="68.7" y="157.1">L1</text>
<text x="68.7" y="159.4">0.47µH</text>
<text x="96.5" y="160.6">V</text>
<text x="23.9" y="163.6">2.5V to 6V</text>
<text x="35.3" y="164.3">C1</text>
<text x="35.3" y="166.6">10µF</text>
<text x="50.1" y="165.8">EN</text>
<text x="59.5" y="165.7">VOS</text>
<text x="77.5" y="165.4">R3</text>
<text x="77.5" y="167.7">1M</text>
<text x="85.2" y="164.3">C2</text>
<text x="85.2" y="166.6">22µF</text>
<text x="96.5" y="163.6">1.8V/3A</text>
<text x="50.1" y="173.9">GND</text>
<text x="60.9" y="174">PG</text>
<text x="61.3" y="169.8">FB</text>
<text x="83.9" y="176.5">POWER GOOD</text>
</g>
<g font-size="1.8">
<text x="120.9" y="156.9">100</text>
<text x="121.9" y="163.4">90</text>
<text x="121.9" y="169.8">80</text>
<text x="119.7" y="178.1" transform="rotate(-90 119.7 178.1)">Efficiency (%)</text>
<text x="121.9" y="176.3">70</text>
<text x="179.2" y="179.7">Vin = 2.5V</text>
<text x="121.9" y="182.7">60</text>
<text x="179.2" y="182.4">Vin = 3.3V</text>
<text x="179.2" y="185">Vin = 4.2V</text>
<text x="121.9" y="189.2">50</text>
<text x="123.3" y="191.4">0.001</text>
<text x="127.7" y="187.1">Vout = 1.8 V</text>
<text x="140.4" y="191.4">0.010</text>
<text x="157.6" y="191.4">0.100</text>
<text x="174.7" y="191.4">1.000</text>
<text x="179.2" y="187.6">Vin = 5.0V</text>
<text x="154.3" y="194.3">Iout (A)</text>
</g>
<g font-size="1" fill="#2b292a">
<text x="31.5" y="161">IN</text>
<text x="97.9" y="161">OUT</text>
</g>
</svg>
